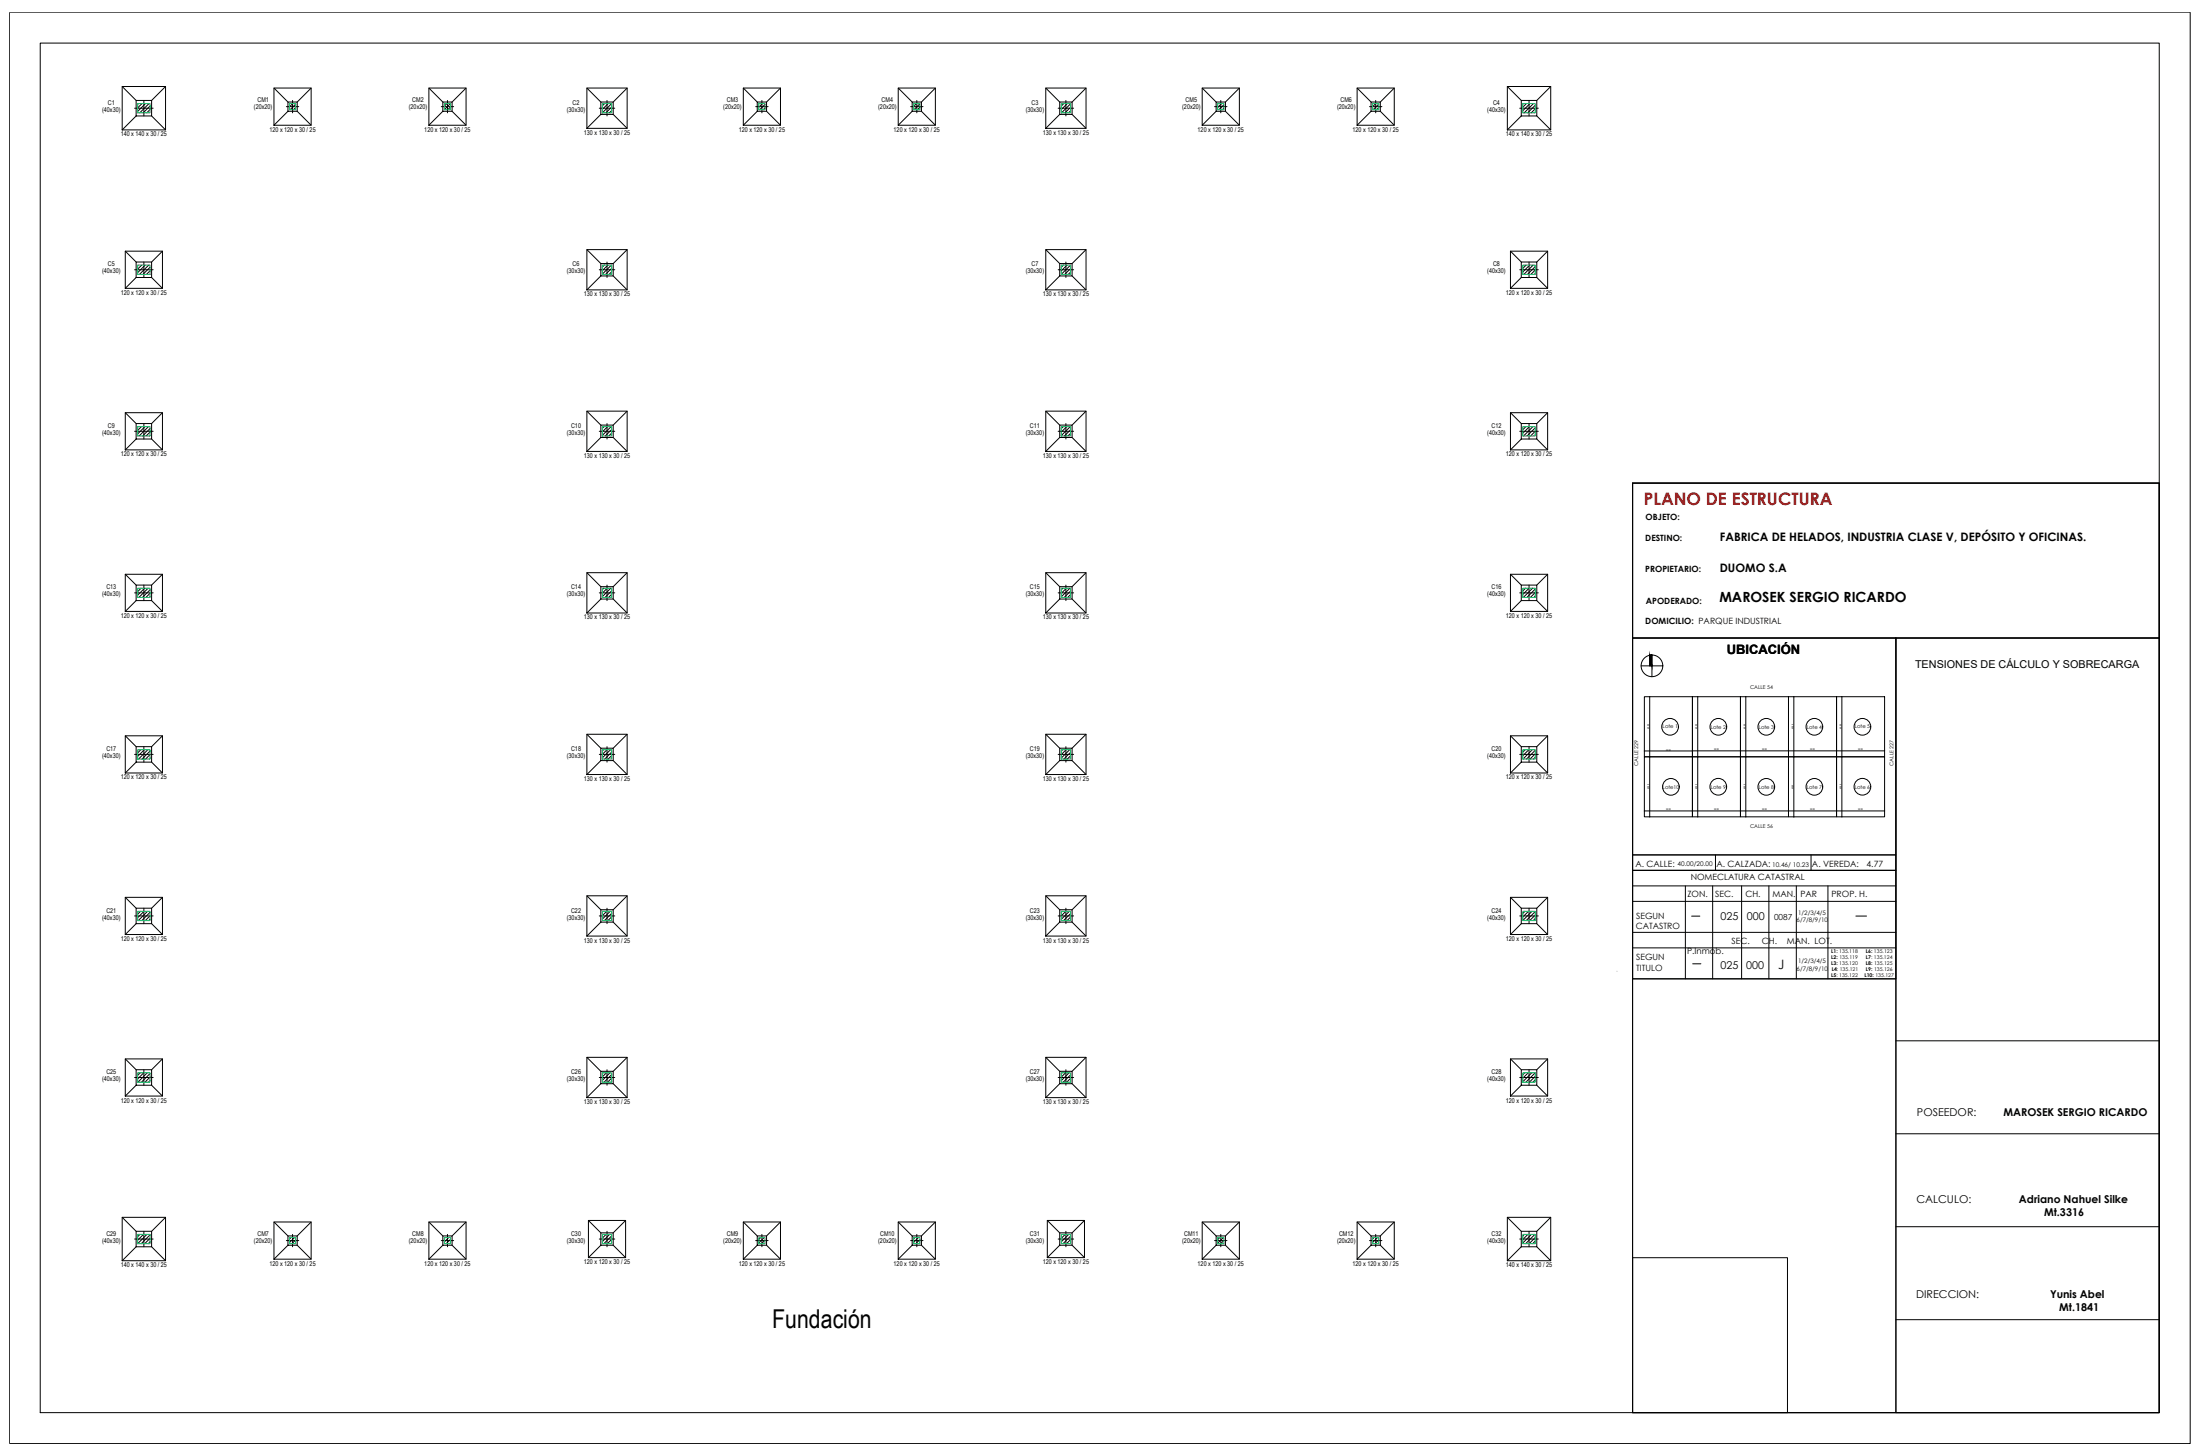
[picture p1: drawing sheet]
<svg xmlns="http://www.w3.org/2000/svg" width="710mm" height="470mm" viewBox="0 0 710 470" stroke-linecap="round" stroke-linejoin="round" font-family="sans-serif">
<!-- layer: 0 -->
<g fill="none" stroke="#000" stroke-width=".32">
<path d="M3 3.9h704v462h-704zM13 13.9h684v442h-684zM527 155.9h170v300h-170zM527 155.9h170v50h-170zM527 155.9v300M527 155.9h170v300h-170M527 205.9h85v70h-85zM527 205.9h170M612 205.9h85v250h-85zM612 205.9v250M530.8 224.9h15.5v19.3h-15.5zM532.5 224.8v.1"/>
<path d="M532.5 224.9v38.7M546.3 224.9h15.5v19.3h-15.5zM548 224.9v38.7M561.8 224.9h15.5v19.3h-15.5zM563.6 224.9l-.1 38.7M577.3 224.9h15.5v19.3h-15.5zM579 224.9h.1M579 224.9l.1 38.8M592.8 224.9h15.5v19.3h-15.5zM594.6 224.9l-.1 38.7M530.8 244.2h15.5v19.4h-15.5zM530.8 242.3v.1"/>
<path d="M532.5 244.2v.1M546.3 244.2h15.5v19.4h-15.5zM546.3 242.3v.1M548 244.2v.1M561.8 244.2h15.5v19.4h-15.5zM561.8 242.3v.1M563.5 244.2l.1 .1M577.3 244.2h15.5v19.4h-15.5zM577.3 242.3v.1M579 244.2l.1 .1M592.8 244.2h15.5v19.4h-15.5zM592.9 242.3l-.1 .1"/>
<path d="M594.5 244.2l.1 .1M608.4 242.3l-77.6 .1M527 275.9h85v5h-85zM530.8 261.7h77.5M530.8 261.7h.1M546.3 261.7h.1M553.7 275.9v5M561.8 261.7h.1M563.5 263.6l.1 .1M577.3 261.7h.1M584.6 275.9v5M592.9 261.7h-.1"/>
<path d="M594.5 263.6l.1 .1M608.4 261.7h-.1M527 280.9h85v35h-85zM527 280.9h85M527 285.9h85M527 290.9h85M544 285.9v30M552.8 285.9v30M562.2 285.9v30M571 285.9v30M579.8 285.9v30M590 285.9v30"/>
<path d="M527 300.9h85M527 305.9h85M527 315.9h85M612 335.9h85M612 365.9h85M612 395.9h85M527 405.9h50v50h-50zM612 425.9h85"/>
<circle cx="539.1" cy="234.6" r="2.69"/>
<circle cx="554.7" cy="234.6" r="2.69"/>
<circle cx="570.2" cy="234.6" r="2.69"/>
<circle cx="585.7" cy="234.6" r="2.69"/>
<circle cx="601.2" cy="234.6" r="2.69"/>
<circle cx="539.4" cy="253.9" r="2.69"/>
<circle cx="554.6" cy="253.9" r="2.69"/>
<circle cx="570.2" cy="253.9" r="2.69"/>
<circle cx="585.7" cy="253.9" r="2.69"/>
<circle cx="601.2" cy="253.9" r="2.69"/>
</g>
<!-- layer: VISTAS -->
<g fill="#000" stroke="#000" stroke-width=".32">
<path d="M532.9 211.4h.3z"/>
<path d="M532.9 211.4l.3 .1zM532.5 211.5h.7z"/>
<path d="M532.5 211.5l.7 3.4v-3.4zM532.5 211.5l.7 3.4h-.7z"/>
</g>
<!-- layer: SILUETA DE SUPERFICIES -->
<g fill="none" stroke="#000" stroke-width=".32">
<path d="M529.7 214.9h7M532.5 211.5v3.4M533.2 211.4v7"/>
<circle cx="533.2" cy="214.9" r="3.5"/>
</g>
<!-- layer: 0.03 -->
<circle cx="521.9" cy="313.5" r=".06" fill="none" stroke="#dbdbdb" stroke-width=".32"/>
<!-- layer: plano 01 -->
<path d="M546 295.7h2.7M599.1 295.6h3.4M546.4 311.1h2.6" fill="none" stroke="#000" stroke-width=".32"/>
<!-- layer: COLUMNAS_EJES -->
<g fill="none" stroke="#000" stroke-width=".32">
<path d="M43.4 34.9h6M46.4 32.4v5M92.4 34.4h4M94.4 32.4v4M142.4 34.4h4M144.4 32.4v4M193.4 34.9h5M195.9 32.4v5M243.9 34.4h4M245.9 32.4v4M293.9 34.4h4M295.9 32.4v4"/>
<path d="M341.6 34.9h5M344.1 32.4v5M392.1 34.4h4M394.1 32.4v4M442.1 34.4h4M444.1 32.4v4M490.6 34.9h6M493.6 32.4v5M43.4 87.1h6M46.4 84.6v5M193.4 87.1h5M195.9 84.6v5"/>
<path d="M341.6 87.1h5M344.1 84.6v5M490.6 87.1h6M493.6 84.6v5M43.4 139.2h6M46.4 136.7v5M193.4 139.2h5M195.9 136.7v5M341.6 139.2h5M344.1 136.7v5M490.6 139.2h6M493.6 136.7v5"/>
<path d="M43.4 191.3h6M46.4 188.8v5M193.4 191.3h5M195.9 188.8v5M341.6 191.3h5M344.1 188.8v5M490.6 191.3h6M493.6 188.8v5M43.4 243.5h6M46.4 241v5M193.4 243.5h5M195.9 241v5"/>
<path d="M341.6 243.5h5M344.1 241v5M490.6 243.5h6M493.6 241v5M43.4 295.6h6M46.4 293.1v5M193.4 295.6h5M195.9 293.1v5M341.6 295.6h5M344.1 293.1v5M490.6 295.6h6M493.6 293.1v5"/>
<path d="M43.4 347.7h6M46.4 345.2v5M193.4 347.7h5M195.9 345.2v5M341.6 347.7h5M344.1 345.2v5M490.6 347.7h6M493.6 345.2v5M43.4 399.9h6M46.4 397.4v5M94.4 398.4v4M144.4 398.4v4"/>
<path d="M193.4 399.9h5M195.9 397.4v5M245.9 398.4v4M295.9 398.4v4M341.6 399.9h5M344.1 397.4v5M394.1 398.4v4M444.1 398.4v4M490.6 399.9h6M493.6 397.4v5M92.4 400.4h4M142.4 400.4h4"/>
<path d="M243.9 400.4h4M293.9 400.4h4M392.1 400.4h4M442.1 400.4h4"/>
</g>
<!-- layer: COLUMNA_RAYA -->
<g fill="none" stroke="#000" stroke-width=".32">
<path d="M44.7 33.4l-.3 .3M45.8 33.4l-1.4 1.4M47 33.4l-2.6 2.6M48.1 33.4l-3 3M48.4 35.3l-1 1.1M48.4 34.2l-2.2 2.2M94.5 33.4l-1.1 1.1M95.4 33.6l-1.8 1.8M95.4 34.7l-.6 .7M144.3 33.4l-.9 .8M145.4 33.4l-2 2M145.4 34.5l-.9 .9"/>
<path d="M195.2 33.4l-.8 .8M196.3 33.4l-1.9 1.9M197.4 33.4l-3 3M197.4 35.7l-.7 .7M197.4 34.6l-1.8 1.8M245 33.4h-.1M246.1 33.4l-1.2 1.2M246.9 33.7l-1.7 1.7M246.9 34.8l-.6 .6M295.9 33.4l-1 1M296.9 33.5l-1.9 1.9M296.9 34.6l-.8 .8"/>
<path d="M343.4 33.4l-.8 .8M344.5 33.4l-1.9 2M345.6 33.5l-3 2.9M345.6 35.8l-.7 .6M345.6 34.6l-1.8 1.8M393.2 33.4l-.1 .1M394.3 33.4l-1.2 1.3M395.1 34.9l-.5 .5M395.1 33.8l-1.7 1.6M444.1 33.4l-1 1M445.1 33.6l-1.9 1.8M445.1 34.7l-.8 .7"/>
<path d="M491.6 33.4v.1M492.7 33.4l-1.1 1.2M493.9 33.4l-2.3 2.3M495 33.4l-3 3M495.6 36.2l-.2 .2M495.6 34l-2.5 2.4M495.6 35.1l-1.3 1.3M44.6 85.6l-.2 .1M45.7 85.6l-1.3 1.3M46.9 85.6l-2.5 2.4M48 85.6l-3 3M48.4 88.5v.1"/>
<path d="M48.4 86.3l-2.3 2.3M48.4 87.4l-1.1 1.2M195.1 85.6l-.7 .6M196.2 85.6l-1.8 1.7M197.3 85.6l-2.9 2.9M197.4 86.6l-1.9 2M197.4 87.7l-.8 .9M343.3 85.6l-.7 .7M344.4 85.6l-1.8 1.8M345.6 85.6l-3 3M345.6 86.7l-1.9 1.9M345.6 87.8l-.8 .8"/>
<path d="M492.6 85.6l-1 1M493.8 85.6l-2.2 2.2M494.9 85.6l-3 3M495.6 88.3l-.3 .3M495.6 86l-2.6 2.6M495.6 87.2l-1.4 1.4M44.5 137.7l-.1 .1M45.6 137.7l-1.2 1.2M46.8 137.7l-2.4 2.3M47.9 137.7l-3 3M48.4 138.3l-2.4 2.4M48.4 139.4l-1.2 1.3"/>
<path d="M195 137.7l-.6 .6M196.1 137.7l-1.7 1.7M197.3 137.7l-2.9 2.8M197.4 138.6l-2 2.1M197.4 139.8l-.9 .9M343.2 137.7l-.6 .6M344.3 137.7l-1.7 1.8M345.5 137.7l-2.9 2.9M345.6 138.7l-2 2M345.6 139.9l-.9 .8M492.5 137.7l-.9 1M493.7 137.7l-2.1 2.1"/>
<path d="M494.8 137.7l-3 3M495.6 138.1l-2.7 2.6M495.6 139.2l-1.5 1.5M48.4 140.6l-.1 .1M495.6 140.3l-.4 .4M45.6 189.8l-1.2 1.1M46.7 189.8l-2.3 2.3M47.8 189.8l-3 3M48.4 190.3l-2.4 2.5M48.4 192.6l-.2 .2M48.4 191.5l-1.3 1.3M194.9 189.8l-.5 .5"/>
<path d="M196 189.8l-1.6 1.6M197.2 189.8l-2.8 2.8M197.4 190.7l-2.1 2.1M197.4 191.8l-1 1M343.1 189.8l-.5 .6M344.2 189.8l-1.6 1.7M345.4 189.8l-2.8 2.8M345.6 190.8l-2.1 2M345.6 191.9l-1 .9M492.4 189.8l-.8 .9M493.6 189.8l-2 2M494.7 189.8l-3 3"/>
<path d="M495.6 190.1l-2.8 2.7M495.6 192.4l-.5 .4M495.6 191.2l-1.6 1.6M45.5 242l-1.1 1M46.6 242l-2.2 2.1M47.7 242l-3 3M48.4 242.4l-2.5 2.6M48.4 244.6l-.3 .4M48.4 243.5l-1.4 1.5M194.8 242l-.4 .3M195.9 242l-1.5 1.5M197.1 242l-2.7 2.6"/>
<path d="M197.4 242.7l-2.2 2.3M197.4 243.9l-1.1 1.1M343 242l-.4 .4M344.1 242l-1.5 1.5M345.3 242l-2.7 2.7M345.6 242.8l-2.2 2.2M345.6 243.9l-1.1 1.1M492.3 242l-.7 .7M493.5 242l-1.9 1.9M494.6 242l-3 3M495.6 242.1l-2.9 2.9M495.6 244.4l-.6 .6"/>
<path d="M495.6 243.3l-1.7 1.7M45.4 294.1l-1 .9M46.5 294.1l-2.1 2.1M47.6 294.1l-3 3M48.4 294.4l-2.6 2.7M48.4 296.7l-.4 .4M48.4 295.6l-1.5 1.5M194.7 294.1l-.3 .3M195.8 294.1l-1.4 1.4M197 294.1l-2.6 2.5M197.4 294.8l-2.3 2.3M197.4 297v.1"/>
<path d="M197.4 295.9l-1.2 1.2M342.9 294.1l-.3 .4M344 294.1l-1.4 1.5M345.2 294.1l-2.6 2.6M345.6 294.9l-2.3 2.2M345.6 296l-1.2 1.1M492.3 294.1l-.7 .7M493.4 294.1l-1.8 1.8M494.5 294.1l-2.9 3M495.6 294.2l-3 2.9M495.6 296.4l-.7 .7M495.6 295.3l-1.8 1.8"/>
<path d="M45.3 346.2l-.9 .9M46.4 346.2l-2 2M47.5 346.2l-3 3M48.4 346.5l-2.7 2.7M48.4 348.7l-.5 .5M48.4 347.6l-1.6 1.6M194.6 346.2l-.2 .2M195.7 346.2l-1.3 1.3M196.9 346.2l-2.5 2.5M197.4 346.8l-2.4 2.4M197.4 349.1l-.1 .1M197.4 347.9l-1.3 1.3"/>
<path d="M342.8 346.2l-.2 .3M343.9 346.2l-1.3 1.4M345.1 346.2l-2.5 2.6M345.6 346.9l-2.4 2.3M345.6 349.2h-.1M345.6 348l-1.3 1.2M492.2 346.2l-.6 .6M493.3 346.2l-1.7 1.8M494.4 346.2l-2.8 2.9M495.6 346.2l-3.1 3M495.6 348.5l-.8 .7M495.6 347.4l-1.9 1.8"/>
<path d="M45.2 398.4l-.8 .7M46.3 398.4l-1.9 1.9M47.4 398.4l-3 3M48.4 399.6l-1.7 1.8M48.4 398.5l-2.8 2.9M94 399.4l-.6 .5M95.1 399.4l-1.7 1.6M143.7 399.4l-.3 .3M144.9 399.4l-1.5 1.4M145.4 399.9l-1.4 1.5M194.5 398.4l-.1 .1M195.6 398.4l-1.2 1.2"/>
<path d="M196.8 398.4l-2.4 2.3M197.4 400l-1.4 1.4M197.4 398.9l-2.5 2.5M245.6 399.4l-.7 .6M246.7 399.4l-1.8 1.7M295.3 399.4l-.4 .4M296.5 399.4l-1.6 1.5M342.7 398.4l-.1 .1M343.9 398.4l-1.3 1.3M345 398.4l-2.4 2.4M345.6 398.9l-2.5 2.5M393.8 399.4l-.7 .7"/>
<path d="M394.9 399.4l-1.8 1.8M443.5 399.4l-.4 .5M444.7 399.4l-1.6 1.6M492.1 398.4l-.5 .5M493.2 398.4l-1.6 1.6M494.3 398.4l-2.7 2.7M495.5 398.4l-3 3M495.6 399.4l-2 2M48.4 400.8l-.6 .6M95.4 400.2l-1.2 1.2M95.4 401.3l-.1 .1M145.4 401.1l-.3 .3"/>
<path d="M197.4 401.1l-.2 .3M246.9 400.3l-1.1 1.1M296.9 400l-1.3 1.4M296.9 401.2l-.2 .2M345.6 400.1l-1.3 1.3M345.6 401.2l-.2 .2M395.1 400.3l-1.1 1.1M445.1 400.1l-1.3 1.3M445.1 401.3l-.2 .1M495.6 400.5l-.9 .9"/>
</g>
<!-- layer: PILAR_HORMIGON -->
<g fill="none" stroke="#00b85c" stroke-width=".32">
<path d="M44.4 33.4h4v3h-4zM93.4 33.4h2v2h-2zM143.4 33.4h2v2h-2zM194.4 33.4h3v3h-3zM244.9 33.4h2v2h-2zM294.9 33.4h2v2h-2zM342.6 33.4h3v3h-3zM393.1 33.4h2v2h-2zM443.1 33.4h2v2h-2zM491.6 33.4h4v3h-4zM44.4 85.6h4v3h-4zM194.4 85.6h3v3h-3z"/>
<path d="M342.6 85.6h3v3h-3zM491.6 85.6h4v3h-4zM44.4 137.7h4v3h-4zM194.4 137.7h3v3h-3zM342.6 137.7h3v3h-3zM491.6 137.7h4v3h-4zM44.4 189.8h4v3h-4zM194.4 189.8h3v3h-3zM342.6 189.8h3v3h-3zM491.6 189.8h4v3h-4zM44.4 242h4v3h-4zM194.4 242h3v3h-3z"/>
<path d="M342.6 242h3v3h-3zM491.6 242h4v3h-4zM44.4 294.1h4v3h-4zM194.4 294.1h3v3h-3zM342.6 294.1h3v3h-3zM491.6 294.1h4v3h-4zM44.4 346.2h4v3h-4zM194.4 346.2h3v3h-3zM342.6 346.2h3v3h-3zM491.6 346.2h4v3h-4zM44.4 398.4h4v3h-4zM93.4 399.4h2v2h-2z"/>
<path d="M143.4 399.4h2v2h-2zM194.4 398.4h3v3h-3zM244.9 399.4h2v2h-2zM294.9 399.4h2v2h-2zM342.6 398.4h3v3h-3zM393.1 399.4h2v2h-2zM443.1 399.4h2v2h-2zM491.6 398.4h4v3h-4z"/>
</g>
<!-- layer: ZAP_CONTORNO -->
<g fill="none" stroke="#000" stroke-width=".32">
<path d="M39.4 27.9h14v14h-14zM39.4 27.9l4.5 4.5M43.9 32.4h5v5h-5zM43.9 37.4l-4.5 4.5M48.9 37.4l4.5 4.5M53.4 27.9l-4.5 4.5M88.4 28.4h12v12h-12zM88.4 28.4l4.5 4.5M92.9 32.9h3v3h-3zM92.9 35.9l-4.5 4.5M95.9 35.9l4.5 4.5M100.4 28.4l-4.5 4.5"/>
<path d="M138.4 28.4h12v12h-12zM138.4 28.4l4.5 4.5M142.9 32.9h3v3h-3zM142.9 35.9l-4.5 4.5M145.9 35.9l4.5 4.5M150.4 28.4l-4.5 4.5M189.4 28.4h13v13h-13zM189.4 28.4l4.5 4.5M193.9 32.9h4v4h-4zM193.9 36.9l-4.5 4.5M197.9 36.9l4.5 4.5M202.4 28.4l-4.5 4.5"/>
<path d="M239.9 28.4h12v12h-12zM239.9 28.4l4.5 4.5M244.4 32.9h3v3h-3zM244.4 35.9l-4.5 4.5M247.4 35.9l4.5 4.5M251.9 28.4l-4.5 4.5M289.9 28.4h12v12h-12zM289.9 28.4l4.5 4.5M294.4 32.9h3v3h-3zM294.4 35.9l-4.5 4.5M297.4 35.9l4.5 4.5M301.9 28.4l-4.5 4.5"/>
<path d="M337.6 28.4h13v13h-13zM337.6 28.4l4.5 4.5M342.1 32.9h4v4h-4zM342.1 36.9l-4.5 4.5M346.1 36.9l4.5 4.5M350.6 28.4l-4.5 4.5M388.1 28.4h12v12h-12zM388.1 28.4l4.5 4.5M392.6 32.9h3v3h-3zM392.6 35.9l-4.5 4.5M395.6 35.9l4.5 4.5M400.1 28.4l-4.5 4.5"/>
<path d="M438.1 28.4h12v12h-12zM438.1 28.4l4.5 4.5M442.6 32.9h3v3h-3zM442.6 35.9l-4.5 4.5M445.6 35.9l4.5 4.5M450.1 28.4l-4.5 4.5M486.6 27.9h14v14h-14zM486.6 27.9l4.5 4.5M491.1 32.4h5v5h-5zM491.1 37.4l-4.5 4.5M496.1 37.4l4.5 4.5M500.6 27.9l-4.5 4.5"/>
<path d="M40.4 81.1h12v12h-12zM40.4 81.1l3.5 3.5M43.9 84.6h5v5h-5zM43.9 89.6l-3.5 3.5M48.9 89.6l3.5 3.5M52.4 81.1l-3.5 3.5M189.4 80.6h13v13h-13zM189.4 80.6l4.5 4.5M193.9 85.1h4v4h-4zM193.9 89.1l-4.5 4.5M197.9 89.1l4.5 4.5M202.4 80.6l-4.5 4.5"/>
<path d="M337.6 80.6h13v13h-13zM337.6 80.6l4.5 4.5M342.1 85.1h4v4h-4zM342.1 89.1l-4.5 4.5M346.1 89.1l4.5 4.5M350.6 80.6l-4.5 4.5M487.6 81.1h12v12h-12zM487.6 81.1l3.5 3.5M491.1 84.6h5v5h-5zM491.1 89.6l-3.5 3.5M496.1 89.6l3.5 3.5M499.6 81.1l-3.5 3.5"/>
<path d="M40.4 133.2h12v12h-12zM40.4 133.2l3.5 3.5M43.9 136.7h5v5h-5zM52.4 133.2l-3.5 3.5M189.4 132.7h13v13h-13zM189.4 132.7l4.5 4.5M193.9 137.2h4v4h-4zM202.4 132.7l-4.5 4.5M337.6 132.7h13v13h-13zM337.6 132.7l4.5 4.5M342.1 137.2h4v4h-4zM350.6 132.7l-4.5 4.5"/>
<path d="M487.6 133.2h12v12h-12zM487.6 133.2l3.5 3.5M491.1 136.7h5v5h-5zM499.6 133.2l-3.5 3.5M43.9 141.7l-3.5 3.5M48.9 141.7l3.5 3.5M193.9 141.2l-4.5 4.5M197.9 141.2l4.5 4.5M342.1 141.2l-4.5 4.5M346.1 141.2l4.5 4.5M491.1 141.7l-3.5 3.5M496.1 141.7l3.5 3.5"/>
<path d="M40.4 185.3h12v12h-12zM40.4 185.3l3.5 3.5M43.9 188.8h5v5h-5zM43.9 193.8l-3.5 3.5M48.9 193.8l3.5 3.5M52.4 185.3l-3.5 3.5M189.4 184.8h13v13h-13zM189.4 184.8l4.5 4.5M193.9 189.3h4v4h-4zM193.9 193.3l-4.5 4.5M197.9 193.3l4.5 4.5M202.4 184.8l-4.5 4.5"/>
<path d="M337.6 184.8h13v13h-13zM337.6 184.8l4.5 4.5M342.1 189.3h4v4h-4zM342.1 193.3l-4.5 4.5M346.1 193.3l4.5 4.5M350.6 184.8l-4.5 4.5M487.6 185.3h12v12h-12zM487.6 185.3l3.5 3.5M491.1 188.8h5v5h-5zM491.1 193.8l-3.5 3.5M496.1 193.8l3.5 3.5M499.6 185.3l-3.5 3.5"/>
<path d="M40.4 237.5h12v12h-12zM40.4 237.5l3.5 3.5M52.4 237.5l-3.5 3.5M189.4 237h13v13h-13zM189.4 237l4.5 4.5M202.4 237l-4.5 4.5M337.6 237h13v13h-13zM337.6 237l4.5 4.5M350.6 237l-4.5 4.5M487.6 237.5h12v12h-12zM487.6 237.5l3.5 3.5M499.6 237.5l-3.5 3.5"/>
<path d="M43.9 241h5v5h-5zM43.9 246l-3.5 3.5M48.9 246l3.5 3.5M193.9 241.5h4v4h-4zM193.9 245.5l-4.5 4.5M197.9 245.5l4.5 4.5M342.1 241.5h4v4h-4zM342.1 245.5l-4.5 4.5M346.1 245.5l4.5 4.5M491.1 241h5v5h-5zM491.1 246l-3.5 3.5M496.1 246l3.5 3.5"/>
<path d="M40.4 289.6h12v12h-12zM40.4 289.6l3.5 3.5M43.9 293.1h5v5h-5zM43.9 298.1l-3.5 3.5M48.9 298.1l3.5 3.5M52.4 289.6l-3.5 3.5M189.4 289.1h13v13h-13zM189.4 289.1l4.5 4.5M193.9 293.6h4v4h-4zM193.9 297.6l-4.5 4.5M197.9 297.6l4.5 4.5M202.4 289.1l-4.5 4.5"/>
<path d="M337.6 289.1h13v13h-13zM337.6 289.1l4.5 4.5M342.1 293.6h4v4h-4zM342.1 297.6l-4.5 4.5M346.1 297.6l4.5 4.5M350.6 289.1l-4.5 4.5M487.6 289.6h12v12h-12zM487.6 289.6l3.5 3.5M491.1 293.1h5v5h-5zM491.1 298.1l-3.5 3.5M496.1 298.1l3.5 3.5M499.6 289.6l-3.5 3.5"/>
<path d="M40.4 341.7h12v12h-12zM40.4 341.7l3.5 3.5M43.9 345.2h5v5h-5zM43.9 350.2l-3.5 3.5M48.9 350.2l3.5 3.5M52.4 341.7l-3.5 3.5M189.4 341.2h13v13h-13zM189.4 341.2l4.5 4.5M193.9 345.7h4v4h-4zM193.9 349.7l-4.5 4.5M197.9 349.7l4.5 4.5M202.4 341.2l-4.5 4.5"/>
<path d="M337.6 341.2h13v13h-13zM337.6 341.2l4.5 4.5M342.1 345.7h4v4h-4zM342.1 349.7l-4.5 4.5M346.1 349.7l4.5 4.5M350.6 341.2l-4.5 4.5M487.6 341.7h12v12h-12zM487.6 341.7l3.5 3.5M491.1 345.2h5v5h-5zM491.1 350.2l-3.5 3.5M496.1 350.2l3.5 3.5M499.6 341.7l-3.5 3.5"/>
<path d="M39.4 392.9h14v14h-14zM39.4 392.9l4.5 4.5M43.9 397.4h5v5h-5zM53.4 392.9l-4.5 4.5M88.4 394.4h12v12h-12zM88.4 394.4l4.5 4.5M92.9 398.9h3v3h-3zM100.4 394.4l-4.5 4.5M138.4 394.4h12v12h-12zM138.4 394.4l4.5 4.5M142.9 398.9h3v3h-3zM150.4 394.4l-4.5 4.5"/>
<path d="M189.9 393.9h12v12h-12zM189.9 393.9l4 4M193.9 397.9h4v4h-4zM201.9 393.9l-4 4M239.9 394.4h12v12h-12zM239.9 394.4l4.5 4.5M244.4 398.9h3v3h-3zM251.9 394.4l-4.5 4.5M289.9 394.4h12v12h-12zM289.9 394.4l4.5 4.5M294.4 398.9h3v3h-3zM301.9 394.4l-4.5 4.5"/>
<path d="M338.1 393.9h12v12h-12zM338.1 393.9l4 4M342.1 397.9h4v4h-4zM350.1 393.9l-4 4M388.1 394.4h12v12h-12zM388.1 394.4l4.5 4.5M392.6 398.9h3v3h-3zM400.1 394.4l-4.5 4.5M438.1 394.4h12v12h-12zM438.1 394.4l4.5 4.5M442.6 398.9h3v3h-3zM450.1 394.4l-4.5 4.5"/>
<path d="M486.6 392.9h14v14h-14zM486.6 392.9l4.5 4.5M491.1 397.4h5v5h-5zM500.6 392.9l-4.5 4.5M43.9 402.4l-4.5 4.5M48.9 402.4l4.5 4.5M92.9 401.9l-4.5 4.5M95.9 401.9l4.5 4.5M142.9 401.9l-4.5 4.5M145.9 401.9l4.5 4.5M193.9 401.9l-4 4M197.9 401.9l4 4"/>
<path d="M244.4 401.9l-4.5 4.5M247.4 401.9l4.5 4.5M294.4 401.9l-4.5 4.5M297.4 401.9l4.5 4.5M342.1 401.9l-4 4M346.1 401.9l4 4M392.6 401.9l-4.5 4.5M395.6 401.9l4.5 4.5M442.6 401.9l-4.5 4.5M445.6 401.9l4.5 4.5M491.1 402.4l-4.5 4.5M496.1 402.4l4.5 4.5"/>
</g>
<!-- layer: 0 -->
<g fill="#808080" stroke="#808080" stroke-width=".32">
<circle cx="3" cy="465.9" r=".06"/>
<circle cx="3" cy="3.9" r=".06"/>
<circle cx="707" cy="3.9" r=".06"/>
</g>
<text font-size="8.4" x="249.3" y="428.5">Fundación</text>
<text font-size="5.6" fill="#f00" x="530.6" y="162.9">PLANO DE ESTRUCTURA</text>
<text font-size="4.5" x="555" y="194.1">MAROSEK SERGIO RICARDO</text>
<g font-size="4.2">
<text x="557.4" y="211.2">UBICACIÓN</text>
<text x="573.9" y="312.9">J</text>
</g>
<g font-size="3.8">
<text x="555.1" y="174.6">FABRICA DE HELADOS, INDUSTRIA CLASE V, DEPÓSITO Y OFICINAS.</text>
<text x="555.1" y="184.8">DUOMO S.A</text>
</g>
<g font-size="3.5">
<text x="618.2" y="215.7">TENSIONES DE CÁLCULO Y SOBRECARGA</text>
<text x="555.3" y="296.9">025</text>
<text x="563.9" y="296.9">000</text>
<text x="555.3" y="312.7">025</text>
<text x="563.7" y="312.7">000</text>
<text x="618.8" y="360.2">POSEEDOR:</text>
<text x="646.7" y="360.2">MAROSEK SERGIO RICARDO</text>
<text x="618.6" y="388.2">CALCULO:</text>
<text x="651.7" y="388.2">Adriano Nahuel Silke</text>
<text x="659.8" y="392.5">Mt.3316</text>
<text x="618.5" y="418.8">DIRECCION:</text>
<text x="661.7" y="418.8">Yunis Abel</text>
<text x="664.7" y="423">Mt.1841</text>
</g>
<g font-size="2.8">
<text x="531.2" y="168">OBJETO:</text>
<text x="531.1" y="174.7">DESTINO:</text>
<text x="531.1" y="184.7">PROPIETARIO:</text>
<text x="531.3" y="194.8">APODERADO:</text>
<text x="531.1" y="201.5">DOMICILIO: PARQUE INDUSTRIAL</text>
<text x="527.9" y="279.9">A. CALLE:</text>
<text x="554" y="279.7">A. CALZADA:</text>
<text x="584.9" y="279.7">A. VEREDA:</text>
<text x="602.5" y="279.8">4.77</text>
<text x="545.8" y="284.2">NOMECLATURA CATASTRAL</text>
<text x="544.7" y="289.6">ZON.</text>
<text x="553.6" y="289.6">SEC.</text>
<text x="563.4" y="289.6">CH.</text>
<text x="572.2" y="289.6">MAN. PAR</text>
<text x="591.2" y="289.6">PROP. H.</text>
<text x="528" y="299.8">CATASTRO</text>
<text x="528.1" y="296.5">SEGUN</text>
<text x="559" y="304.6">SEC.</text>
<text x="568.7" y="304.6">CH.</text>
<text x="576.8" y="304.6">MAN. LOT.</text>
<text x="528.1" y="309.9">SEGUN</text>
<text x="544.6" y="308">P.Inmob.</text>
<text x="528.1" y="313.3">TITULO</text>
</g>
<text font-size="2.7" x="572.6" y="296.8">0087</text>
<g font-size="2.1">
<text x="34.8" y="33.8">C1</text>
<text x="82" y="35.1">(20x20)</text>
<text x="83.1" y="32.8">CM1</text>
<text x="132" y="35.1">(20x20)</text>
<text x="133.1" y="32.8">CM2</text>
<text x="184.8" y="33.8">C2</text>
<text x="233.5" y="35.1">(20x20)</text>
<text x="234.6" y="32.8">CM3</text>
<text x="283.5" y="35.1">(20x20)</text>
<text x="284.6" y="32.8">CM4</text>
<text x="333" y="33.8">C3</text>
<text x="381.6" y="35.1">(20x20)</text>
<text x="382.7" y="32.8">CM5</text>
<text x="431.6" y="35.1">(20x20)</text>
<text x="432.7" y="32.8">CM6</text>
<text x="481.9" y="33.8">C4</text>
<text x="33" y="36.1">(40x30)</text>
<text x="183" y="36.1">(30x30)</text>
<text x="331.1" y="36.1">(30x30)</text>
<text x="480.1" y="36.1">(40x30)</text>
<text x="39" y="44">140 x 140 x 30 / 25</text>
<text x="87" y="42.5">120 x 120 x 30 / 25</text>
<text x="137" y="42.5">120 x 120 x 30 / 25</text>
<text x="188.5" y="43.5">130 x 130 x 30 / 25</text>
<text x="238.5" y="42.5">120 x 120 x 30 / 25</text>
<text x="288.5" y="42.5">120 x 120 x 30 / 25</text>
<text x="336.6" y="43.5">130 x 130 x 30 / 25</text>
<text x="386.6" y="42.5">120 x 120 x 30 / 25</text>
<text x="436.6" y="42.5">120 x 120 x 30 / 25</text>
<text x="486.1" y="44">140 x 140 x 30 / 25</text>
<text x="33" y="88.2">(40x30)</text>
<text x="34.8" y="86">C5</text>
<text x="183" y="88.2">(30x30)</text>
<text x="184.8" y="86">C6</text>
<text x="331.1" y="88.2">(30x30)</text>
<text x="333" y="86">C7</text>
<text x="480.1" y="88.2">(40x30)</text>
<text x="481.9" y="86">C8</text>
<text x="39" y="95.1">120 x 120 x 30 / 25</text>
<text x="188.5" y="95.7">130 x 130 x 30 / 25</text>
<text x="336.6" y="95.7">130 x 130 x 30 / 25</text>
<text x="486.1" y="95.1">120 x 120 x 30 / 25</text>
<text x="33" y="140.4">(40x30)</text>
<text x="34.8" y="138.1">C9</text>
<text x="183" y="140.4">(30x30)</text>
<text x="184.3" y="138.1">C10</text>
<text x="331.1" y="140.4">(30x30)</text>
<text x="332.5" y="138.1">C11</text>
<text x="480.1" y="140.4">(40x30)</text>
<text x="481.5" y="138.1">C12</text>
<text x="39" y="147.3">120 x 120 x 30 / 25</text>
<text x="188.5" y="147.8">130 x 130 x 30 / 25</text>
<text x="336.6" y="147.8">130 x 130 x 30 / 25</text>
<text x="486.1" y="147.3">120 x 120 x 30 / 25</text>
<text x="34.3" y="190.2">C13</text>
<text x="184.3" y="190.2">C14</text>
<text x="332.5" y="190.2">C15</text>
<text x="481.5" y="190.2">C16</text>
<text x="33" y="192.5">(40x30)</text>
<text x="183" y="192.5">(30x30)</text>
<text x="331.1" y="192.5">(30x30)</text>
<text x="480.1" y="192.5">(40x30)</text>
<text x="39" y="199.4">120 x 120 x 30 / 25</text>
<text x="188.5" y="199.9">130 x 130 x 30 / 25</text>
<text x="336.6" y="199.9">130 x 130 x 30 / 25</text>
<text x="486.1" y="199.4">120 x 120 x 30 / 25</text>
<text x="33" y="244.6">(40x30)</text>
<text x="34.3" y="242.4">C17</text>
<text x="183" y="244.6">(30x30)</text>
<text x="184.3" y="242.4">C18</text>
<text x="331.1" y="244.6">(30x30)</text>
<text x="332.5" y="242.4">C19</text>
<text x="480.1" y="244.6">(40x30)</text>
<text x="481.5" y="242.4">C20</text>
<text x="39" y="251.6">120 x 120 x 30 / 25</text>
<text x="486.1" y="251.6">120 x 120 x 30 / 25</text>
<text x="188.5" y="252.1">130 x 130 x 30 / 25</text>
<text x="336.6" y="252.1">130 x 130 x 30 / 25</text>
<text x="541.5" y="279.6">40.00/20.00</text>
<text x="572" y="279.7">10.46/ 10.23</text>
<text x="33" y="296.8">(40x30)</text>
<text x="34.3" y="294.5">C21</text>
<text x="183" y="296.8">(30x30)</text>
<text x="184.3" y="294.5">C22</text>
<text x="331.1" y="296.8">(30x30)</text>
<text x="332.5" y="294.5">C23</text>
<text x="480.1" y="296.8">(40x30)</text>
<text x="481.5" y="294.5">C24</text>
<text x="39" y="303.7">120 x 120 x 30 / 25</text>
<text x="188.5" y="304.2">130 x 130 x 30 / 25</text>
<text x="336.6" y="304.2">130 x 130 x 30 / 25</text>
<text x="486.1" y="303.7">120 x 120 x 30 / 25</text>
<text x="34.3" y="346.7">C25</text>
<text x="184.3" y="346.7">C26</text>
<text x="332.5" y="346.7">C27</text>
<text x="481.5" y="346.7">C28</text>
<text x="33" y="348.9">(40x30)</text>
<text x="183" y="348.9">(30x30)</text>
<text x="331.1" y="348.9">(30x30)</text>
<text x="480.1" y="348.9">(40x30)</text>
<text x="39" y="355.8">120 x 120 x 30 / 25</text>
<text x="188.5" y="356.3">130 x 130 x 30 / 25</text>
<text x="336.6" y="356.3">130 x 130 x 30 / 25</text>
<text x="486.1" y="355.8">120 x 120 x 30 / 25</text>
<text x="33" y="401">(40x30)</text>
<text x="34.3" y="398.8">C29</text>
<text x="82" y="401">(20x20)</text>
<text x="83.1" y="398.8">CM7</text>
<text x="132" y="401">(20x20)</text>
<text x="133.1" y="398.8">CM8</text>
<text x="183" y="401">(30x30)</text>
<text x="184.3" y="398.8">C30</text>
<text x="233.5" y="401">(20x20)</text>
<text x="234.6" y="398.8">CM9</text>
<text x="283.5" y="401">(20x20)</text>
<text x="284.1" y="398.8">CM10</text>
<text x="331.1" y="401">(30x30)</text>
<text x="332.5" y="398.8">C31</text>
<text x="381.6" y="401">(20x20)</text>
<text x="382.2" y="398.8">CM11</text>
<text x="431.6" y="401">(20x20)</text>
<text x="432.2" y="398.8">CM12</text>
<text x="480.1" y="401">(40x30)</text>
<text x="481.5" y="398.8">C32</text>
<text x="188.5" y="408">120 x 120 x 30 / 25</text>
<text x="336.6" y="408">120 x 120 x 30 / 25</text>
<text x="39" y="409">140 x 140 x 30 / 25</text>
<text x="87" y="408.5">120 x 120 x 30 / 25</text>
<text x="137" y="408.5">120 x 120 x 30 / 25</text>
<text x="238.5" y="408.5">120 x 120 x 30 / 25</text>
<text x="288.5" y="408.5">120 x 120 x 30 / 25</text>
<text x="386.6" y="408.5">120 x 120 x 30 / 25</text>
<text x="436.6" y="408.5">120 x 120 x 30 / 25</text>
<text x="486.1" y="409">140 x 140 x 30 / 25</text>
</g>
<g font-size="2">
<text x="579.9" y="297.5">6/7/8/9/10</text>
<text x="580.4" y="295.2">1/2/3/4/5</text>
<text x="580.4" y="310.9">1/2/3/4/5</text>
<text x="579.9" y="313.3">6/7/8/9/10</text>
</g>
<g font-size="1.7">
<text x="564.9" y="222.5">CALLE 54</text>
<text x="536.7" y="235.1">Lote 1</text>
<text x="552.2" y="235.1">Lote 2</text>
<text x="567.7" y="235.1">Lote 3</text>
<text x="583.2" y="235.1">Lote 4</text>
<text x="598.7" y="235.1">Lote 5</text>
<text x="528.8" y="247.2" transform="rotate(-90 528.8 247.2)">CALLE 229</text>
<text x="611.2" y="247.2" transform="rotate(-90 611.2 247.2)">CALLE 227</text>
<text x="536.7" y="254.5">Lote10</text>
<text x="552.2" y="254.5">Lote 9</text>
<text x="567.7" y="254.5">Lote 8</text>
<text x="583.2" y="254.5">Lote 7</text>
<text x="598.7" y="254.5">Lote 6</text>
<text x="564.9" y="267.1">CALLE 56</text>
<text x="591.1" y="307.4">L1: 135.118</text>
<text x="591.1" y="311.4">L3: 135.120</text>
<text x="591.1" y="309.4">L2: 135.119</text>
<text x="602.3" y="309.4">L7: 135.124</text>
<text x="602.3" y="307.4">L6: 135.123</text>
<text x="602.3" y="311.4">L8: 135.125</text>
<text x="591.1" y="315.3">L5: 135.122</text>
<text x="591.3" y="313.3">L4: 135.121</text>
<text x="601.8" y="315.3">L10: 135.127</text>
<text x="602.3" y="313.3">L9: 135.126</text>
</g>
<g font-size=".8">
<text x="532.4" y="235.3" transform="rotate(-90 532.4 235.3)">40.00</text>
<text x="547.9" y="235.3" transform="rotate(-90 547.9 235.3)">40.00</text>
<text x="563.4" y="235.3" transform="rotate(-90 563.4 235.3)">40.00</text>
<text x="578.9" y="235.4" transform="rotate(-90 578.9 235.4)">40.00</text>
<text x="594.4" y="235.3" transform="rotate(-90 594.4 235.3)">40.00</text>
<text x="537.8" y="242.2">32.00</text>
<text x="553.3" y="242.2">32.00</text>
<text x="568.8" y="242.2">32.00</text>
<text x="584.3" y="242.2">32.00</text>
<text x="599.8" y="242.2">32.00</text>
<text x="532.4" y="254.7" transform="rotate(-90 532.4 254.7)">40.00</text>
<text x="547.9" y="254.7" transform="rotate(-90 547.9 254.7)">40.00</text>
<text x="563.4" y="254.7" transform="rotate(-90 563.4 254.7)">40.00</text>
<text x="578.9" y="254.7" transform="rotate(-90 578.9 254.7)">40.00</text>
<text x="594.4" y="254.7" transform="rotate(-90 594.4 254.7)">40.00</text>
<text x="537.8" y="261.6">32.00</text>
<text x="553.3" y="261.6">32.00</text>
<text x="568.8" y="261.6">32.00</text>
<text x="584.3" y="261.6">32.00</text>
<text x="599.8" y="261.6">32.00</text>
</g>
</svg>
